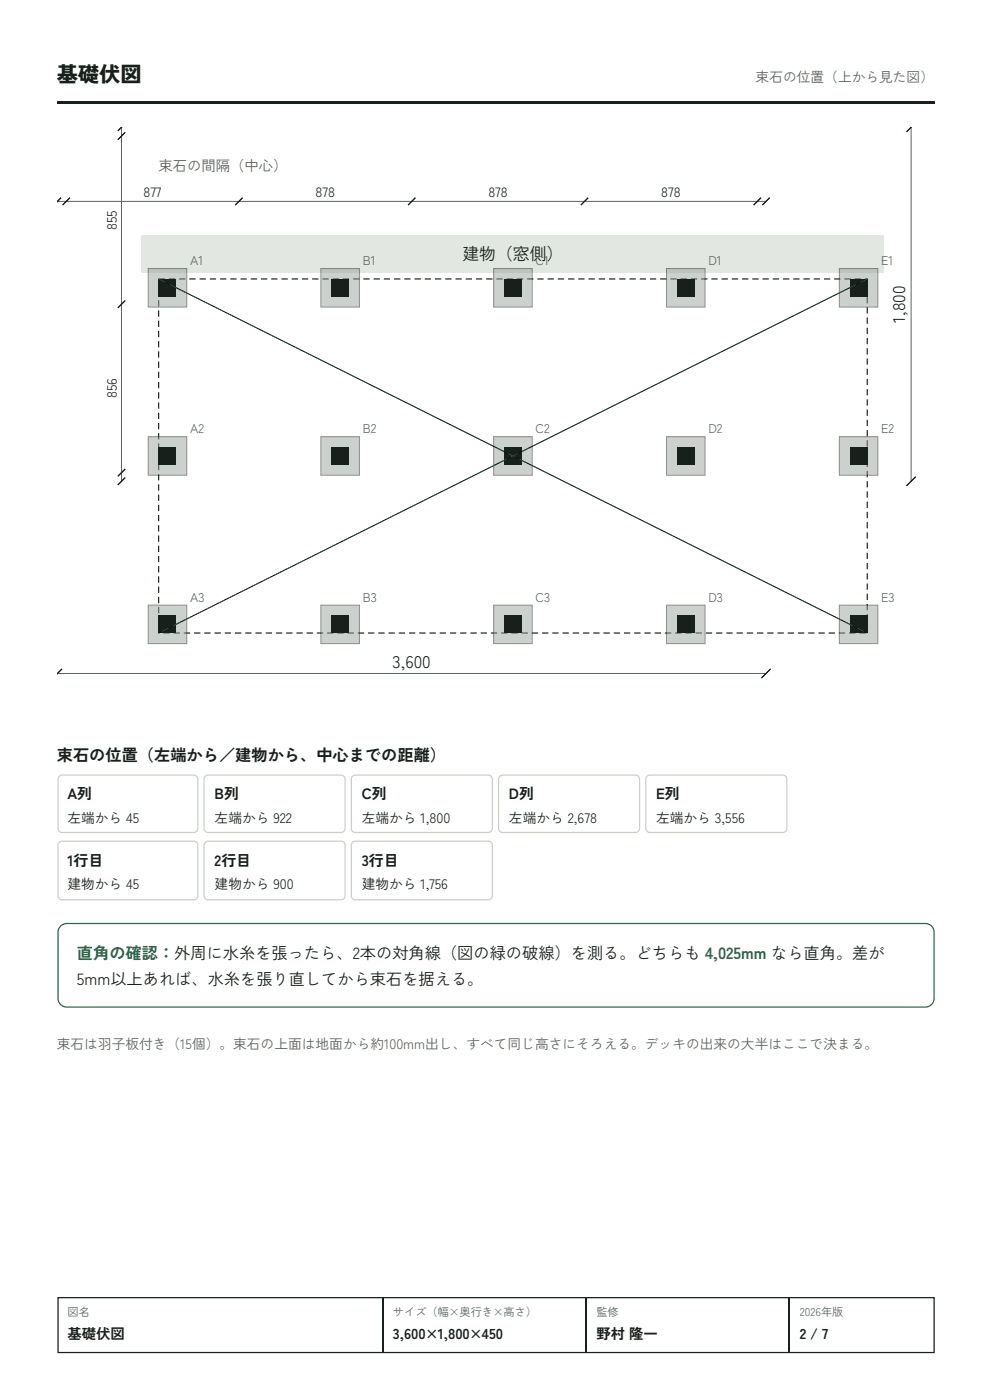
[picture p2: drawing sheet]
<svg xmlns="http://www.w3.org/2000/svg" width="210mm" height="297mm" viewBox="0 0 210 297" stroke-linecap="round" stroke-linejoin="round" font-family="sans-serif">
<path d="M12.2 21.4h186v.6h-186z" fill="#18201b"/>
<path d="M30.1 49.9h157.3v7.8h-157.3z" fill="#e3e7e1"/>
<path d="M35.8 59.1h1.3v.2h-1.3zM38 59.1h1.3v.2h-1.3zM40.1 59.1h1.4v.2h-1.4zM42.3 59.1h1.3v.2h-1.3zM44.5 59.1h1.3v.2h-1.3zM46.7 59.1h1.3v.2h-1.3zM48.8 59.1h1.4v.2h-1.4zM51 59.1h1.3v.2h-1.3zM53.2 59.1h1.3v.2h-1.3zM55.3 59.1h1.4v.2h-1.4zM57.5 59.1h1.3v.2h-1.3zM59.7 59.1h1.3v.2h-1.3zM61.8 59.1h1.4v.2h-1.4zM64 59.1h1.3v.2h-1.3zM66.2 59.1h1.3v.2h-1.3zM68.4 59.1h1.3v.2h-1.3zM70.5 59.1h1.4v.2h-1.4zM72.7 59.1h1.3v.2h-1.3zM74.9 59.1h1.3v.2h-1.3zM77 59.1h1.4v.2h-1.4zM79.2 59.1h1.3v.2h-1.3zM81.4 59.1h1.3v.2h-1.3zM83.5 59.1h1.4v.2h-1.4zM85.7 59.1h1.3v.2h-1.3zM87.9 59.1h1.3v.2h-1.3zM90.1 59.1h1.3v.2h-1.3zM92.2 59.1h1.4v.2h-1.4zM94.4 59.1h1.3v.2h-1.3zM96.6 59.1h1.3v.2h-1.3zM98.7 59.1h1.4v.2h-1.4zM100.9 59.1h1.3v.2h-1.3zM103.1 59.1h1.3v.2h-1.3zM105.2 59.1h1.4v.2h-1.4zM107.4 59.1h1.3v.2h-1.3zM109.6 59.1h1.3v.2h-1.3zM111.8 59.1h1.3v.2h-1.3zM113.9 59.1h1.4v.2h-1.4zM116.1 59.1h1.3v.2h-1.3zM118.3 59.1h1.3v.2h-1.3zM120.4 59.1h1.4v.2h-1.4zM122.6 59.1h1.3v.2h-1.3zM124.8 59.1h1.3v.2h-1.3zM126.9 59.1h1.4v.2h-1.4zM129.1 59.1h1.3v.2h-1.3zM131.3 59.1h1.3v.2h-1.3zM133.5 59.1h1.3v.2h-1.3zM135.6 59.1h1.4v.2h-1.4zM137.8 59.1h1.3v.2h-1.3zM140 59.1h1.3v.2h-1.3zM142.1 59.1h1.4v.2h-1.4zM144.3 59.1h1.3v.2h-1.3zM146.5 59.1h1.3v.2h-1.3zM148.6 59.1h1.4v.2h-1.4zM150.8 59.1h1.3v.2h-1.3zM153 59.1h1.3v.2h-1.3zM155.2 59.1h1.3v.2h-1.3zM157.3 59.1h1.4v.2h-1.4zM159.5 59.1h1.3v.2h-1.3zM161.7 59.1h1.3v.2h-1.3zM163.8 59.1h1.4v.2h-1.4zM166 59.1h1.3v.2h-1.3zM168.2 59.1h1.3v.2h-1.3zM170.3 59.1h1.4v.2h-1.4zM172.5 59.1h1.3v.2h-1.3zM174.7 59.1h1.3v.2h-1.3zM176.9 59.1h1.3v.2h-1.3zM179 59.1h1.4v.2h-1.4zM181.2 59.1h1.3v.2h-1.3zM183.4 59.1h.6v.9h-.3v-.8h.2v.1h-.5zM183.7 60.8h.3v1.4h-.3zM183.7 63h.3v1.4h-.3zM183.7 65.2h.3v1.3h-.3zM183.7 67.4h.3v1.3h-.3zM183.7 69.5h.3v1.4h-.3zM183.7 71.7h.3v1.3h-.3zM183.7 73.9h.3v1.3h-.3zM183.7 76h.3v1.4h-.3zM183.7 78.2h.3v1.3h-.3zM183.7 80.4h.3v1.3h-.3zM183.7 82.5h.3v1.4h-.3zM183.7 84.7h.3v1.4h-.3zM183.7 86.9h.3v1.3h-.3zM183.7 89.1h.3v1.3h-.3zM183.7 91.2h.3v1.4h-.3zM183.7 93.4h.3v1.3h-.3zM183.7 95.6h.3v1.3h-.3zM183.7 97.7h.3v1.4h-.3zM183.7 99.9h.3v1.3h-.3zM183.7 102.1h.3v1.3h-.3zM183.7 104.2h.3v1.4h-.3zM183.7 106.4h.3v1.4h-.3zM183.7 108.6h.3v1.3h-.3zM183.7 110.8h.3v1.3h-.3zM183.7 112.9h.3v1.4h-.3zM183.7 115.1h.3v1.3h-.3zM183.7 117.3h.3v1.3h-.3zM183.7 119.4h.3v1.4h-.3zM183.7 121.6h.3v1.3h-.3zM183.7 123.8h.3v1.3h-.3zM183.7 125.9h.3v1.4h-.3zM183.7 128.1h.3v1.4h-.3zM183.7 130.3h.3v1.3h-.3zM183.7 132.5h.3v1.3h-.3zM182.2 134.2h1.3v.2h-1.3zM180 134.2h1.4v.2h-1.4zM177.9 134.2h1.3v.2h-1.3zM175.7 134.2h1.3v.2h-1.3zM173.5 134.2h1.4v.2h-1.4zM171.3 134.2h1.4v.2h-1.4zM169.2 134.2h1.3v.2h-1.3zM167 134.2h1.3v.2h-1.3zM164.8 134.2h1.4v.2h-1.4zM162.7 134.2h1.3v.2h-1.3zM160.5 134.2h1.3v.2h-1.3zM158.3 134.2h1.4v.2h-1.4zM156.2 134.2h1.3v.2h-1.3zM154 134.2h1.3v.2h-1.3zM151.8 134.2h1.4v.2h-1.4zM149.6 134.2h1.4v.2h-1.4zM147.5 134.2h1.3v.2h-1.3zM145.3 134.2h1.3v.2h-1.3zM143.1 134.2h1.4v.2h-1.4zM141 134.2h1.3v.2h-1.3zM138.8 134.2h1.3v.2h-1.3zM136.6 134.2h1.4v.2h-1.4zM134.5 134.2h1.3v.2h-1.3zM132.3 134.2h1.3v.2h-1.3zM130.1 134.2h1.4v.2h-1.4zM127.9 134.2h1.4v.2h-1.4zM125.8 134.2h1.3v.2h-1.3zM123.6 134.2h1.3v.2h-1.3zM121.4 134.2h1.4v.2h-1.4zM119.3 134.2h1.3v.2h-1.3zM117.1 134.2h1.3v.2h-1.3zM114.9 134.2h1.4v.2h-1.4zM112.8 134.2h1.3v.2h-1.3zM110.6 134.2h1.3v.2h-1.3zM108.4 134.2h1.4v.2h-1.4zM106.2 134.2h1.4v.2h-1.4zM104.1 134.2h1.3v.2h-1.3zM101.9 134.2h1.3v.2h-1.3zM99.7 134.2h1.4v.2h-1.4zM97.6 134.2h1.3v.2h-1.3zM95.4 134.2h1.3v.2h-1.3zM93.2 134.2h1.4v.2h-1.4zM91.1 134.2h1.3v.2h-1.3zM88.9 134.2h1.3v.2h-1.3zM86.7 134.2h1.4v.2h-1.4zM84.5 134.2h1.4v.2h-1.4zM82.4 134.2h1.3v.2h-1.3zM80.2 134.2h1.3v.2h-1.3zM78 134.2h1.4v.2h-1.4zM75.9 134.2h1.3v.2h-1.3zM73.7 134.2h1.3v.2h-1.3zM71.5 134.2h1.4v.2h-1.4zM69.4 134.2h1.3v.2h-1.3zM67.2 134.2h1.3v.2h-1.3zM65 134.2h1.3v.2h-1.3zM62.8 134.2h1.4v.2h-1.4zM60.7 134.2h1.3v.2h-1.3zM58.5 134.2h1.3v.2h-1.3zM56.3 134.2h1.4v.2h-1.4zM54.2 134.2h1.3v.2h-1.3zM52 134.2h1.3v.2h-1.3zM49.8 134.2h1.4v.2h-1.4zM47.7 134.2h1.3v.2h-1.3zM45.5 134.2h1.3v.2h-1.3zM43.3 134.2h1.3v.2h-1.3zM41.1 134.2h1.4v.2h-1.4zM39 134.2h1.3v.2h-1.3zM36.8 134.2h1.3v.2h-1.3zM34.6 134.2h1.4v.2h-1.4zM33.5 133.1h.3v1.2h-.2l.2-.1v.2h-.3zM33.5 131h.3v1.3h-.3zM33.5 128.8h.3v1.3h-.3zM33.5 126.6h.3v1.4h-.3zM33.5 124.4h.3v1.4h-.3zM33.5 122.3h.3v1.3h-.3zM33.5 120.1h.3v1.3h-.3zM33.5 117.9h.3v1.4h-.3zM33.5 115.8h.3v1.3h-.3zM33.5 113.6h.3v1.3h-.3zM33.5 111.4h.3v1.4h-.3zM33.5 109.3h.3v1.3h-.3zM33.5 107.1h.3v1.3h-.3zM33.5 104.9h.3v1.4h-.3zM33.5 102.7h.3v1.4h-.3zM33.5 100.6h.3v1.3h-.3zM33.5 98.4h.3v1.3h-.3zM33.5 96.2h.3v1.4h-.3zM33.5 94.1h.3v1.3h-.3zM33.5 91.9h.3v1.3h-.3zM33.5 89.7h.3v1.4h-.3zM33.5 87.6h.3v1.3h-.3zM33.5 85.4h.3v1.3h-.3zM33.5 83.2h.3v1.4h-.3zM33.5 81h.3v1.4h-.3zM33.5 78.9h.3v1.3h-.3zM33.5 76.7h.3v1.3h-.3zM33.5 74.5h.3v1.4h-.3zM33.5 72.4h.3v1.3h-.3zM33.5 70.2h.3v1.3h-.3zM33.5 68h.3v1.4h-.3zM33.5 65.9h.3v1.3h-.3zM33.5 63.7h.3v1.3h-.3zM33.5 61.5h.3v1.4h-.3zM33.5 59.3h.3v1.4h-.3zM33.6 59.1h1.4v.2h-1.4z" fill="#18201b"/>
<path d="M31.4 57h8.2v8.1h-8.2z" fill="#9aa39c"/>
<path d="M31.4 57h8.2v8.1h-8.2z" fill="none" stroke="#18201b" stroke-width=".21"/>
<path d="M33.7 59.2h3.7v3.7h-3.7z" fill="#18201b"/>
<path d="M31.4 92.7h8.2v8.1h-8.2z" fill="#9aa39c"/>
<path d="M31.4 92.7h8.2v8.1h-8.2z" fill="none" stroke="#18201b" stroke-width=".21"/>
<path d="M33.7 94.9h3.7v3.7h-3.7z" fill="#18201b"/>
<path d="M31.4 128.4h8.2v8.1h-8.2z" fill="#9aa39c"/>
<path d="M31.4 128.4h8.2v8.1h-8.2z" fill="none" stroke="#18201b" stroke-width=".21"/>
<path d="M33.7 130.6h3.7v3.7h-3.7z" fill="#18201b"/>
<path d="M68 57h8.2v8.1h-8.2z" fill="#9aa39c"/>
<path d="M68 57h8.2v8.1h-8.2z" fill="none" stroke="#18201b" stroke-width=".21"/>
<path d="M70.3 59.2h3.7v3.7h-3.7z" fill="#18201b"/>
<path d="M68 92.7h8.2v8.1h-8.2z" fill="#9aa39c"/>
<path d="M68 92.7h8.2v8.1h-8.2z" fill="none" stroke="#18201b" stroke-width=".21"/>
<path d="M70.3 94.9h3.7v3.7h-3.7z" fill="#18201b"/>
<path d="M68 128.4h8.2v8.1h-8.2z" fill="#9aa39c"/>
<path d="M68 128.4h8.2v8.1h-8.2z" fill="none" stroke="#18201b" stroke-width=".21"/>
<path d="M70.3 130.6h3.7v3.7h-3.7z" fill="#18201b"/>
<path d="M104.7 57h8.1v8.1h-8.1z" fill="#9aa39c"/>
<path d="M104.7 57h8.1v8.1h-8.1z" fill="none" stroke="#18201b" stroke-width=".21"/>
<path d="M106.9 59.2h3.7v3.7h-3.7z" fill="#18201b"/>
<path d="M104.7 92.7h8.1v8.1h-8.1z" fill="#9aa39c"/>
<path d="M104.7 92.7h8.1v8.1h-8.1z" fill="none" stroke="#18201b" stroke-width=".21"/>
<path d="M106.9 94.9h3.7v3.7h-3.7z" fill="#18201b"/>
<path d="M104.7 128.4h8.1v8.1h-8.1z" fill="#9aa39c"/>
<path d="M104.7 128.4h8.1v8.1h-8.1z" fill="none" stroke="#18201b" stroke-width=".21"/>
<path d="M106.9 130.6h3.7v3.7h-3.7z" fill="#18201b"/>
<path d="M141.3 57h8.2v8.1h-8.2z" fill="#9aa39c"/>
<path d="M141.3 57h8.2v8.1h-8.2z" fill="none" stroke="#18201b" stroke-width=".21"/>
<path d="M143.5 59.2h3.7v3.7h-3.7z" fill="#18201b"/>
<path d="M141.3 92.7h8.2v8.1h-8.2z" fill="#9aa39c"/>
<path d="M141.3 92.7h8.2v8.1h-8.2z" fill="none" stroke="#18201b" stroke-width=".21"/>
<path d="M143.5 94.9h3.7v3.7h-3.7z" fill="#18201b"/>
<path d="M141.3 128.4h8.2v8.1h-8.2z" fill="#9aa39c"/>
<path d="M141.3 128.4h8.2v8.1h-8.2z" fill="none" stroke="#18201b" stroke-width=".21"/>
<path d="M143.5 130.6h3.7v3.7h-3.7z" fill="#18201b"/>
<path d="M177.9 57h8.2v8.1h-8.2z" fill="#9aa39c"/>
<path d="M177.9 57h8.2v8.1h-8.2z" fill="none" stroke="#18201b" stroke-width=".21"/>
<path d="M180.2 59.2h3.7v3.7h-3.7z" fill="#18201b"/>
<path d="M177.9 92.7h8.2v8.1h-8.2z" fill="#9aa39c"/>
<path d="M177.9 92.7h8.2v8.1h-8.2z" fill="none" stroke="#18201b" stroke-width=".21"/>
<path d="M180.2 94.9h3.7v3.7h-3.7z" fill="#18201b"/>
<path d="M177.9 128.4h8.2v8.1h-8.2z" fill="#9aa39c"/>
<path d="M177.9 128.4h8.2v8.1h-8.2z" fill="none" stroke="#18201b" stroke-width=".21"/>
<path d="M180.2 130.6h3.7v3.7h-3.7z" fill="#18201b"/>
<path d="M25.8 27v75.1M12.2 42.7h150.2" fill="none" stroke="#5b665e" stroke-width=".21"/>
<g fill="#000">
<path d="M25 27.8l1.5-.9zM26.5 28.1l-1.5 1.5zM12.9 42l-.8 1.5zM13.3 43.5l1.5-1.5zM33.6 59.2l150.3 75.1zM49.9 43.5l1.5-1.5zM86.5 43.5l1.6-1.5zM123.2 43.5l1.5-1.5zM159.8 43.5l1.5-1.5zM161.6 43.5l1.6-1.5zM25 65.3l1.5-1.5zM25 101l1.5-1.5z"/>
<path d="M25 102.9l1.5-1.6z"/>
</g>
<path d="M25.8 26.9l-.8 .9M26.5 28.1l-1.5 1.5M12.9 42l-.8 .8M14.8 42l-1.5 1.5M51.4 42l-1.5 1.5M88.1 42l-1.6 1.5M124.7 42l-1.5 1.5M161.3 42l-1.5 1.5M163.2 42l-1.6 1.5M26.5 63.8l-1.5 1.5M26.5 99.5l-1.5 1.5M26.5 101.3l-1.5 1.6" fill="none" stroke="#18201b" stroke-width=".23"/>
<path d="M33.7 59.1l1.5 .8-.1 .1-1.5-.7zM36.1 60.3l1.5 .7-.1 .2-1.5-.8zM38.4 61.5l1.5 .7v.2l-1.5-.8zM40.8 62.7l1.5 .7v.2l-1.5-.8zM43.2 63.9l1.5 .7-.1 .2-1.4-.8zM45.6 65.1l1.5 .7-.1 .2-1.5-.8zM48 66.3l1.5 .7-.1 .2-1.5-.8zM50.4 67.5l1.5 .7-.1 .2-1.5-.8zM52.8 68.7l1.5 .7-.1 .2-1.5-.8zM55.2 69.9l1.5 .7-.1 .2-1.5-.8zM57.6 71l1.5 .8-.1 .1-1.5-.7zM59.9 72.2l1.5 .8v.1l-1.5-.7zM62.3 73.4l1.5 .8v.1l-1.5-.7zM64.7 74.6l1.5 .8-.1 .1-1.4-.7zM67.1 75.8l1.5 .8-.1 .1-1.5-.7zM69.5 77l1.5 .8-.1 .1-1.5-.7zM71.9 78.2l1.5 .8-.1 .1-1.5-.7zM74.3 79.4l1.5 .8-.1 .1-1.5-.7zM76.7 80.6l1.5 .8-.1 .1-1.5-.7zM79.1 81.8l1.5 .7-.1 .2-1.5-.8zM81.4 83l1.5 .7v.2l-1.5-.8zM83.8 84.2l1.5 .7v.2l-1.5-.8zM86.2 85.4l1.5 .7-.1 .2-1.5-.8zM88.6 86.6l1.5 .7-.1 .2-1.5-.8zM91 87.8l1.5 .7-.1 .2-1.5-.8zM93.4 89l1.5 .7-.1 .2-1.5-.8zM95.8 90.2l1.5 .7-.1 .2-1.5-.8zM98.2 91.4l1.5 .7-.1 .2-1.5-.8zM100.6 92.5l1.5 .8-.1 .1-1.5-.7zM102.9 93.7l1.5 .8v.1l-1.5-.7zM105.3 94.9l1.5 .8v.1l-1.5-.7zM107.7 96.1l1.5 .8-.1 .1-1.5-.7zM110.1 97.3l1.5 .8-.1 .1-1.5-.7zM112.5 98.5l1.5 .8-.1 .1-1.5-.7zM114.9 99.7l1.5 .8-.1 .1-1.5-.7zM117.3 100.9l1.5 .8-.1 .1-1.5-.7zM119.7 102.1l1.5 .8-.1 .1-1.5-.7zM122.1 103.3l1.4 .7v.2l-1.5-.8zM124.4 104.5l1.5 .7v.2l-1.5-.8zM126.8 105.7l1.5 .7v.2l-1.5-.8zM129.2 106.9l1.5 .7-.1 .2-1.5-.8zM131.6 108.1l1.5 .7-.1 .2-1.5-.8zM134 109.3l1.5 .7-.1 .2-1.5-.8zM136.4 110.5l1.5 .7-.1 .2-1.5-.8zM138.8 111.7l1.5 .7-.1 .2-1.5-.8zM141.2 112.9l1.5 .7-.1 .1-1.5-.7zM143.6 114l1.4 .8v.1l-1.5-.7zM145.9 115.2l1.5 .8v.1l-1.5-.7zM148.3 116.4l1.5 .8v.1l-1.5-.7zM150.7 117.6l1.5 .8-.1 .1-1.5-.7zM153.1 118.8l1.5 .8-.1 .1-1.5-.7zM155.5 120l1.5 .8-.1 .1-1.5-.7zM157.9 121.2l1.5 .8-.1 .1-1.5-.7zM160.3 122.4l1.5 .8-.1 .1-1.5-.7zM162.7 123.6l1.5 .8-.1 .1-1.5-.7zM165.1 124.8l1.4 .7v.2l-1.5-.8zM167.4 126l1.5 .7v.2l-1.5-.8zM169.8 127.2l1.5 .7v.2l-1.5-.8zM172.2 128.4l1.5 .7-.1 .2-1.5-.8zM174.6 129.6l1.5 .7-.1 .2-1.5-.8zM177 130.8l1.5 .7-.1 .2-1.5-.8zM179.4 132l1.5 .7-.1 .2-1.5-.8zM181.8 133.2l1.5 .7-.1 .2-1.5-.8z" fill="#2c6849"/>
<path d="M33.6 134.3l150.3-75.1z" fill="#000"/>
<path d="M182.3 59.9l1.5-.8 .1 .2-1.5 .7zM179.9 61l1.5-.7 .1 .1-1.5 .8zM177.6 62.2l1.4-.7 .1 .1-1.5 .8zM175.2 63.4l1.5-.7v.1l-1.5 .8zM172.8 64.6l1.5-.7v.1l-1.4 .8zM170.4 65.8l1.5-.7 .1 .1-1.5 .8zM168 67l1.5-.7 .1 .1-1.5 .8zM165.6 68.2l1.5-.7 .1 .1-1.5 .8zM163.2 69.4l1.5-.7 .1 .1-1.5 .8zM160.8 70.6l1.5-.7 .1 .1-1.5 .8zM158.4 71.8l1.5-.8 .1 .2-1.5 .7zM156.1 73l1.5-.8v.2l-1.5 .7zM153.7 74.2l1.5-.8v.2l-1.5 .7zM151.3 75.4l1.5-.8v.2l-1.4 .7zM148.9 76.6l1.5-.8 .1 .2-1.5 .7zM146.5 77.8l1.5-.8 .1 .2-1.5 .7zM144.1 79l1.5-.8 .1 .2-1.5 .7zM141.7 80.2l1.5-.8 .1 .2-1.5 .7zM139.3 81.4l1.5-.8 .1 .2-1.5 .7zM136.9 82.5l1.5-.7 .1 .1-1.5 .8zM134.6 83.7l1.5-.7v.1l-1.5 .8zM132.2 84.9l1.5-.7v.1l-1.5 .8zM129.8 86.1l1.5-.7v.1l-1.4 .8zM127.4 87.3l1.5-.7 .1 .1-1.5 .8zM125 88.5l1.5-.7 .1 .1-1.5 .8zM122.6 89.7l1.5-.7 .1 .1-1.5 .8zM120.2 90.9l1.5-.7 .1 .1-1.5 .8zM117.8 92.1l1.5-.7 .1 .1-1.5 .8zM115.4 93.3l1.5-.8 .1 .2-1.5 .7zM113.1 94.5l1.5-.8v.2l-1.5 .7zM110.7 95.7l1.5-.8v.2l-1.5 .7zM108.3 96.9l1.5-.8v.2l-1.4 .7zM105.9 98.1l1.5-.8 .1 .2-1.5 .7zM103.5 99.3l1.5-.8 .1 .2-1.5 .7zM101.1 100.5l1.5-.8 .1 .2-1.5 .7zM98.7 101.7l1.5-.8 .1 .2-1.5 .7zM96.3 102.9l1.5-.8 .1 .2-1.5 .7zM93.9 104l1.5-.7 .1 .1-1.5 .8zM91.6 105.2l1.5-.7v.1l-1.5 .8zM89.2 106.4l1.5-.7v.1l-1.5 .8zM86.8 107.6l1.5-.7v.1l-1.4 .8zM84.4 108.8l1.5-.7 .1 .1-1.5 .8zM82 110l1.5-.7 .1 .1-1.5 .8zM79.6 111.2l1.5-.7 .1 .1-1.5 .8zM77.2 112.4l1.5-.7 .1 .1-1.5 .8zM74.8 113.6l1.5-.7 .1 .1-1.5 .7zM72.4 114.8l1.5-.8 .1 .2-1.5 .7zM70.1 116l1.5-.8v.2l-1.5 .7zM67.7 117.2l1.5-.8v.2l-1.5 .7zM65.3 118.4l1.5-.8v.2l-1.4 .7zM62.9 119.6l1.5-.8 .1 .2-1.5 .7zM60.5 120.8l1.5-.8 .1 .2-1.5 .7zM58.1 122l1.5-.8 .1 .2-1.5 .7zM55.7 123.2l1.5-.8 .1 .2-1.5 .7zM53.3 124.4l1.5-.8 .1 .2-1.5 .7zM50.9 125.5l1.5-.7 .1 .1-1.5 .8zM48.6 126.7l1.5-.7v.1l-1.5 .8zM46.2 127.9l1.5-.7v.1l-1.5 .8zM43.8 129.1l1.5-.7 .1 .1-1.5 .8zM41.4 130.3l1.5-.7 .1 .1-1.5 .8zM39 131.5l1.5-.7 .1 .1-1.5 .8zM36.6 132.7l1.5-.7 .1 .1-1.5 .8zM34.2 133.9l1.5-.7 .1 .1-1.5 .8z" fill="#2c6849"/>
<path d="M193.2 27v75.1M12.2 142.9h150.2" fill="none" stroke="#5b665e" stroke-width=".21"/>
<path d="M192.2 28l1.9-1.1zM192.2 103.1l1.9-2zM13.1 141.9l-1 1.9zM161.4 143.8l2-1.9z" fill="#000"/>
<path d="M193.2 26.9l-1 1.1M194.1 101.1l-1.9 2M13.1 141.9l-1 1M163.4 141.9l-2 1.9" fill="none" stroke="#18201b" stroke-width=".23"/>
<path d="M12.6 164.7l.6-.3h27.9a.87 .87 0 0 1 .8 .9v10.4a.87 .87 0 0 1-.8 .9h-27.9a.87 .87 0 0 1-.9-.9v-10.4zM12.6 178.7l.6-.2h27.9a.87 .87 0 0 1 .8 .8v10.7a.87 .87 0 0 1-.8 .9h-27.9a.87 .87 0 0 1-.9-.9v-10.7zM43.5 164.7l.6-.3h28.2a.87 .87 0 0 1 .9 .9v10.4a.87 .87 0 0 1-.9 .9h-28.2a.87 .87 0 0 1-.8-.9v-10.4zM43.5 178.7l.6-.2h28.2a.87 .87 0 0 1 .9 .8v10.7a.87 .87 0 0 1-.9 .9h-28.2a.87 .87 0 0 1-.8-.9v-10.7zM74.7 164.7l.6-.3h28.2a.87 .87 0 0 1 .9 .9v10.4a.87 .87 0 0 1-.9 .9h-28.2a.87 .87 0 0 1-.8-.9v-10.4zM74.7 178.7l.6-.2h28.2a.87 .87 0 0 1 .9 .8v10.7a.87 .87 0 0 1-.9 .9h-28.2a.87 .87 0 0 1-.8-.9v-10.7zM106 164.7l.6-.3h28.1a.87 .87 0 0 1 .9 .9v10.4a.87 .87 0 0 1-.9 .9h-28.1a.87 .87 0 0 1-.9-.9v-10.4zM137.2 164.7l.6-.3h28.2a.87 .87 0 0 1 .8 .9v10.4a.87 .87 0 0 1-.8 .9h-28.2a.87 .87 0 0 1-.9-.9v-10.4z" fill="none" stroke="#c9d1c7" stroke-width=".26"/>
<path d="M12.9 196.5l.6-.4 .7-.2h182a1.87 1.87 0 0 1 1.8 1.9v14a1.87 1.87 0 0 1-1.8 1.9h-182a1.87 1.87 0 0 1-1.9-1.9v-14l.1-.7z" fill="none" stroke="#2c6849" stroke-width=".26"/>
<path d="M12.3 275.3h185.7v11.6h-185.7zM81.1 275.4v11.4M124.2 275.4v11.4M167.3 275.4v11.4" fill="none" stroke="#18201b" stroke-width=".26"/>
<text font-size="4.5" fill="#18201b" x="12" y="17.5">基礎伏図</text>
<g font-size="3.6" fill="#18201b">
<text x="98" y="55.1">建物（窓側）</text>
<text x="191.9" y="68.4" transform="rotate(-90 191.9 68.4)">1,800</text>
<text x="83.2" y="141.6">3,600</text>
</g>
<g font-size="3.4" fill="#18201b">
<text x="12" y="161.4">束石の位置（左端から／建物から、中心までの距離）</text>
<text x="16.3" y="209">5mm以上あれば、水糸を張り直してから束石を据える。</text>
</g>
<text font-size="3.4" fill="#2c6849" x="16.3" y="203.5">直角の確認：外周に水糸を張ったら、2本の対角線（図の緑の破線）を測る。どちらも 4,025mm なら直角。差が</text>
<g font-size="3.2" fill="#18201b">
<text x="14.3" y="169.6">A列</text>
<text x="45.5" y="169.6">B列</text>
<text x="76.7" y="169.6">C列</text>
<text x="107.9" y="169.6">D列</text>
<text x="139.1" y="169.6">E列</text>
<text x="14.3" y="183.6">1行目</text>
<text x="45.5" y="183.6">2行目</text>
<text x="76.7" y="183.6">3行目</text>
</g>
<text font-size="3" fill="#5b665e" x="33.6" y="36.3">束石の間隔（中心）</text>
<g font-size="3" fill="#18201b">
<text x="14.3" y="284.2">基礎伏図</text>
<text x="83.3" y="284.2">3,600×1,800×450</text>
<text x="126.4" y="284.2">野村 隆一</text>
<text x="169.6" y="284.2">2 / 7</text>
</g>
<g font-size="2.9" fill="#5b665e">
<text x="160.2" y="17.5">束石の位置（上から見た図）</text>
<text x="12" y="222.5">束石は羽子板付き（15個）。束石の上面は地面から約100mm出し、すべて同じ高さにそろえる。デッキの出来の大半はここで決まる。</text>
</g>
<g font-size="2.9" fill="#18201b">
<text x="30.4" y="41.7">877</text>
<text x="66.9" y="41.7">878</text>
<text x="103.6" y="41.7">878</text>
<text x="140.2" y="41.7">878</text>
<text x="24.8" y="48.8" transform="rotate(-90 24.8 48.8)">855</text>
<text x="24.8" y="84.5" transform="rotate(-90 24.8 84.5)">856</text>
<text x="14.3" y="174.6">左端から 45</text>
<text x="45.5" y="174.6">左端から 922</text>
<text x="76.7" y="174.6">左端から 1,800</text>
<text x="107.9" y="174.6">左端から 2,678</text>
<text x="139.1" y="174.6">左端から 3,556</text>
<text x="14.3" y="188.6">建物から 45</text>
<text x="45.5" y="188.6">建物から 900</text>
<text x="76.7" y="188.6">建物から 1,756</text>
</g>
<g font-size="2.7" fill="#5b665e">
<text x="40.3" y="56.3">A1</text>
<text x="76.9" y="56.3">B1</text>
<text x="113.5" y="56.3">C1</text>
<text x="150.2" y="56.3">D1</text>
<text x="186.8" y="56.3">E1</text>
<text x="40.3" y="91.9">A2</text>
<text x="76.9" y="91.9">B2</text>
<text x="113.5" y="91.9">C2</text>
<text x="150.2" y="91.9">D2</text>
<text x="186.8" y="91.9">E2</text>
<text x="40.3" y="127.7">A3</text>
<text x="76.9" y="127.7">B3</text>
<text x="113.5" y="127.7">C3</text>
<text x="150.2" y="127.7">D3</text>
<text x="186.8" y="127.7">E3</text>
</g>
<g font-size="2.4" fill="#5b665e">
<text x="14.3" y="279.1">図名</text>
<text x="83.3" y="279.1">サイズ（幅×奥行き×高さ）</text>
<text x="126.4" y="279.1">監修</text>
<text x="169.6" y="279.1">2026年版</text>
</g>
</svg>
